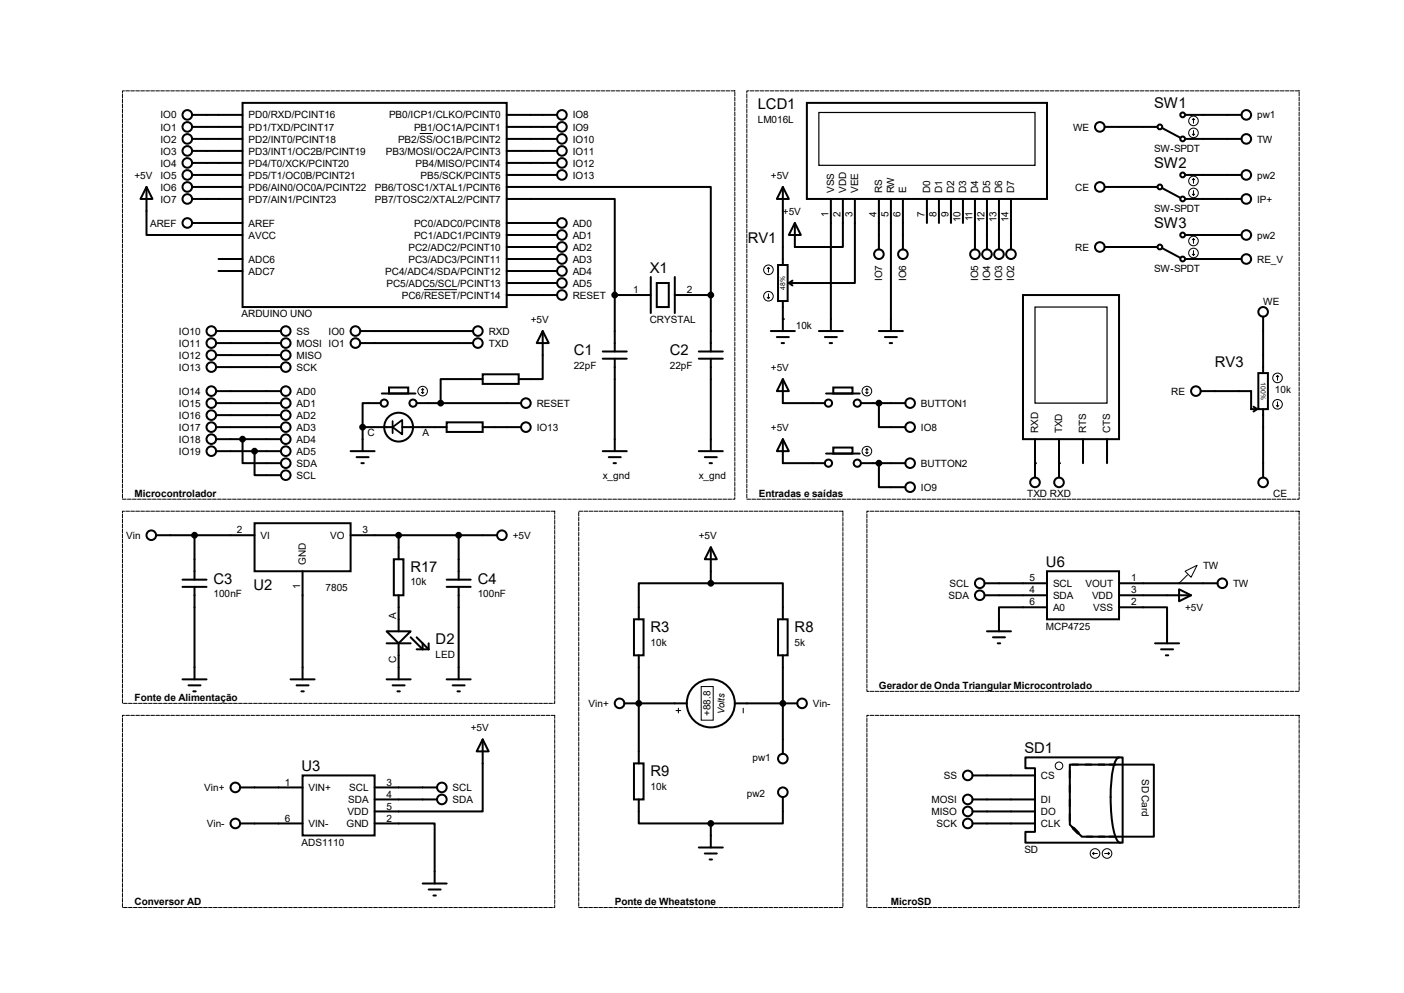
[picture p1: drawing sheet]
<svg xmlns="http://www.w3.org/2000/svg" width="297mm" height="210mm" viewBox="0 0 297 210" stroke-linecap="round" stroke-linejoin="round" font-family="sans-serif">
<g fill="none" stroke="#000" stroke-width=".42">
<path d="M31 39.5l1.3 2.6h-2.6zM31 39.5v10.2h20.3M40.6 39.5h10.7M40.6 37h10.7M40.6 34.5h10.7M40.6 31.9h10.7M40.6 29.4h10.7M40.6 26.8h10.7M40.6 24.3h10.7M51.3 21.8h55.9v43.1h-55.9zM107.2 39.5h43.2v22.9M107.2 37h10.7"/>
<path d="M107.2 34.5h10.7M107.2 31.9h10.7M107.2 29.4h10.7M107.2 26.8h10.7M107.2 24.3h10.7M165.6 39.5l1.3 2.6h-2.6zM165.6 39.5v16.5M170.7 21.8h50.8v20.3h-50.8zM233.7 39.5h11.2M233.7 26.8h11.2M245.9 27.1l3.8 2M245.9 39.8l3.8 2"/>
<path d="M250.7 37h11.9M250.7 29.4h11.9M250.7 24.3h11.9M40.6 42.1h10.7M40.6 47.2h10.7M46.2 54.8h5.1M46.2 57.3h5.1M107.2 42.1h22.8v20.3M107.2 47.2h10.7M107.2 49.7h10.7M107.2 52.2h10.7M107.2 54.8h10.7"/>
<path d="M107.2 57.3h10.7M107.2 59.9h10.7M137.7 58.6v7.6M138.9 59.9h2.6v5h-2.6zM142.7 58.6v7.6M164.6 56h2v7.7h-2zM166.9 59.9l.7 .5M167.6 59.4l-.7 .5M168.1 47.2l1.3 2.5h-2.5zM175.8 42.1v27.9M178.3 42.1v10.1h-10.2v-5M180.8 42.1v17.8h-13.9"/>
<path d="M185.9 42.1v10.6M188.5 42.1v27.9M191 42.1v10.6M196.1 42.1v5.1M198.6 42.1v5.1M201.2 42.1v5.1M203.7 42.1v5.1M206.2 42.1v10.6M208.8 42.1v10.6M211.3 42.1v10.6M213.9 42.1v10.6M233.7 52.2h11.2"/>
<path d="M245.9 52.5l3.8 2M250.7 42.1h11.9M250.7 49.7h11.9M250.7 54.8h11.9M45.7 70h13.7M45.7 72.6h13.7M45.7 75.1h13.7M45.7 77.6h13.7M76.2 70h23.9M76.2 72.6h23.9M102.1 79.2h7.6v2h-7.6zM107.2 62.4h10.7"/>
<path d="M114.8 70l1.3 2.6h-2.6zM114.8 70v10.2h-5.1M127.5 74.3h5.1M127.5 75.9h5.1M130 62.4h7.7M130 62.4v11.9M130 75.9v19.5M142.7 62.4h7.7M147.8 74.3h5.1M147.8 75.9h5.1M150.4 62.4v11.9M150.4 75.9v19.5"/>
<path d="M163.1 70h5M164.3 71.3h2.6M165.4 72.6h.5M165.6 63.7v6.3M173.2 70h5.1M174.5 71.3h2.5M175.5 72.6h.5M185.9 70h5.1M187.2 71.3h2.5M188.2 72.6h.5M216.4 62.4h20.3v30.5h-20.3zM266.2 78.9h2v7.6h-2z"/>
<path d="M267.2 67v11.9M45.7 90.3h13.7M45.7 82.7h13.7M45.7 85.3h13.7M45.7 87.8h13.7M45.7 92.9h13.7M45.7 95.4h13.7M51.3 92.9v5.1h8.1M53.8 95.4v5.1h5.6M74.2 95.4h5M75.4 96.7h2.6M76.5 98h.5"/>
<path d="M76.7 90.3h6.4M76.7 90.3v5.1M80.5 85.3h-3.8v5M80.8 83.2h7.1M82.3 82h4.1v1.2h-4.1zM85.1 90.3h9.4M88.1 85.3h22.1M94.5 89.3h7.6v2.1h-7.6zM102.1 80.2h-8.9v5.1M102.1 90.3h8.1M127.5 95.4h5.1M128.8 96.7h2.5"/>
<path d="M129.8 98h.5M147.8 95.4h5.1M149.1 96.7h2.5M150.1 98h.5M165.6 80.2l1.3 2.5h-2.6zM165.6 92.9l1.3 2.5h-2.6zM165.6 80.2v5.1h8.9M165.6 92.9v5.1h8.9M174.8 83.2h7.1M174.8 95.9h7.1M176.3 82h4v1.2h-4zM176.3 94.7h4v1.2h-4z"/>
<path d="M182.1 85.3h9.4M182.1 98h9.4M185.9 85.3v5h5.6M185.9 98v5h5.6M218.9 92.9v8.1M224 92.9v8.1M229.1 92.9v5.1M234.2 92.9v5.1M254 82.7h10.7v3.8h1.2M265.2 86l.7 .5M265.9 86.5l-.7 .5M267.2 86.5v14.5"/>
<path d="M33 113.2h20.8M41.1 113.2v9.4M53.8 110.7h20.4v10.1h-20.4zM74.2 113.2h31M83.3 118.3h2v7.6h-2zM84.3 113.2v5.1M97 113.2v9.4M150.4 115.7l1.2 2.6h-2.5zM150.4 115.7v7.7M38.6 122.6h5.1M38.6 124.1h5.1M41.1 124.1v19.6"/>
<path d="M64 120.8v22.9M81.8 133.5h5.1l-2.6 2.6zM81.8 136.1h5.1M84.3 125.9v7.6M84.3 136.1v7.6M86.9 134.8l2.5 2.5v-1.2M88.1 137.3h2.6M88.1 134.8l2.6 2.5M90.7 136.1v1.2M94.5 122.6h5.1M94.5 124.1h5.1M97 124.1v19.6"/>
<path d="M134.1 131h2v7.6h-2zM135.1 138.6v22.9M150.4 123.4h-15.3v7.6M150.4 123.4h15.2v7.6M164.6 131h2v7.6h-2zM165.6 138.6v20.8M208.3 123.4h13.2M208.3 125.9h13.2M208.8 133.5h5.1M210.1 134.8h2.5M211.1 136.1h.5M221.5 120.8h15.2v10.2h-15.2z"/>
<path d="M221.5 128.4h-10.2v5.1M236.7 128.4h10.2v7.7M236.7 123.4h20.9M236.7 125.9h15.3M244.3 136.1h5.1M245.6 137.3h2.6M246.6 138.6h.5M249.4 124.6l2.6 1.3-2.6 1.3zM38.6 143.7h5.1M39.9 144.9h2.5M40.9 146.2h.5M61.5 143.7h5"/>
<path d="M62.7 144.9h2.6M63.8 146.2h.5M81.8 143.7h5.1M83.1 144.9h2.5M84.1 146.2h.5M94.5 143.7h5.1M95.8 144.9h2.5M96.8 146.2h.5M102.1 156.4l1.3 2.5h-2.6zM102.1 156.4v15.2h-22.9M132.1 148.8h13.2M155.4 148.8h13.3"/>
<path d="M50.8 166.5h13.2M50.8 174.2h13.2M64 164h15.2v12.7h-15.2zM79.2 174.2h12.7v12.7M79.2 166.5h13.3M79.2 169.1h13.3M134.1 161.5h2v7.6h-2zM135.1 169.1v5.1h15.3M147.8 179.2h5.1M150.4 174.2v5M165.6 168.6v5.6h-15.2M205.7 169.1h13.2"/>
<path d="M205.7 174.2h13.2M205.7 171.6h13.2M205.7 164h13.2M216.9 160.2h20.6v18h-20.6v-2.3h2v-13.4h-2zM226.3 161.7h17.8v15.3h-15.2l-2.6-2.6zM226.3 163v1.5M226.3 166v1.6M226.3 169.1v1.5M226.3 172.1v1.6M226.8 174.9l1 1M226.8 161.7h1.3M229.6 161.7h1.3"/>
<path d="M229.9 177h1.2M232.4 161.7h1.3M232.4 177h1.3M234.7 161.7h1.3M234.7 177h1.3M236.7 160.2a1.85 1.85 0 0 0-1 1.6 33.6 33.6 0 0 0 .3 15.4l.6 .9 .4 .1M89.4 186.9h5.1M90.7 188.1h2.5M91.7 189.4h.5M149.1 180.5h2.5M150.1 181.8h.5"/>
<circle cx="39.6" cy="39.5" r="1.02"/>
<circle cx="39.6" cy="24.3" r="1.02"/>
<circle cx="39.6" cy="34.5" r="1.02"/>
<circle cx="39.6" cy="31.9" r="1.02"/>
<circle cx="39.6" cy="26.8" r="1.02"/>
<circle cx="39.6" cy="29.4" r="1.02"/>
<circle cx="39.6" cy="37" r="1.02"/>
<circle cx="118.9" cy="31.9" r="1.02"/>
<circle cx="118.9" cy="37" r="1.02"/>
<circle cx="118.9" cy="24.3" r="1.02"/>
<circle cx="118.9" cy="26.8" r="1.02"/>
<circle cx="118.9" cy="29.4" r="1.02"/>
<circle cx="118.9" cy="34.5" r="1.02"/>
<circle cx="232.7" cy="26.8" r="1.02"/>
<circle cx="232.7" cy="39.5" r="1.02"/>
<circle cx="245.4" cy="39.5" r=".51"/>
<circle cx="245.4" cy="26.8" r=".51"/>
<circle cx="250.2" cy="29.4" r=".51"/>
<circle cx="250.2" cy="37" r=".51"/>
<circle cx="250.2" cy="24.3" r=".51"/>
<circle cx="263.7" cy="29.4" r="1.02"/>
<circle cx="263.7" cy="24.3" r="1.02"/>
<circle cx="263.7" cy="37" r="1.02"/>
<circle cx="39.6" cy="42.1" r="1.02"/>
<circle cx="39.6" cy="47.2" r="1.02"/>
<circle cx="118.9" cy="59.9" r="1.02"/>
<circle cx="118.9" cy="54.8" r="1.02"/>
<circle cx="118.9" cy="52.2" r="1.02"/>
<circle cx="118.9" cy="47.2" r="1.02"/>
<circle cx="118.9" cy="49.7" r="1.02"/>
<circle cx="118.9" cy="57.3" r="1.02"/>
<circle cx="185.9" cy="53.8" r="1.02"/>
<circle cx="191" cy="53.8" r="1.02"/>
<circle cx="206.2" cy="53.8" r="1.02"/>
<circle cx="208.8" cy="53.8" r="1.02"/>
<circle cx="211.3" cy="53.8" r="1.02"/>
<circle cx="213.9" cy="53.8" r="1.02"/>
<circle cx="232.7" cy="52.2" r="1.02"/>
<circle cx="245.4" cy="52.2" r=".51"/>
<circle cx="250.2" cy="42.1" r=".51"/>
<circle cx="250.2" cy="54.8" r=".51"/>
<circle cx="250.2" cy="49.7" r=".51"/>
<circle cx="263.7" cy="54.8" r="1.02"/>
<circle cx="263.7" cy="42.1" r="1.02"/>
<circle cx="263.7" cy="49.7" r="1.02"/>
<circle cx="44.7" cy="70" r="1.02"/>
<circle cx="44.7" cy="75.1" r="1.02"/>
<circle cx="44.7" cy="72.6" r="1.02"/>
<circle cx="44.7" cy="77.6" r="1.02"/>
<circle cx="60.5" cy="75.1" r="1.02"/>
<circle cx="60.5" cy="70" r="1.02"/>
<circle cx="60.5" cy="77.6" r="1.02"/>
<circle cx="60.5" cy="72.6" r="1.02"/>
<circle cx="75.2" cy="72.6" r="1.02"/>
<circle cx="75.2" cy="70" r="1.02"/>
<circle cx="101.1" cy="72.6" r="1.02"/>
<circle cx="101.1" cy="70" r="1.02"/>
<circle cx="118.9" cy="62.4" r="1.02"/>
<circle cx="267.2" cy="66" r="1.02"/>
<circle cx="44.7" cy="95.4" r="1.02"/>
<circle cx="44.7" cy="82.7" r="1.02"/>
<circle cx="44.7" cy="92.9" r="1.02"/>
<circle cx="44.7" cy="87.8" r="1.02"/>
<circle cx="44.7" cy="85.3" r="1.02"/>
<circle cx="44.7" cy="90.3" r="1.02"/>
<circle cx="60.5" cy="92.9" r="1.02"/>
<circle cx="60.5" cy="95.4" r="1.02"/>
<circle cx="60.5" cy="82.7" r="1.02"/>
<circle cx="60.5" cy="87.8" r="1.02"/>
<circle cx="60.5" cy="90.3" r="1.02"/>
<circle cx="60.5" cy="98" r="1.02"/>
<circle cx="60.5" cy="85.3" r="1.02"/>
<circle cx="81.3" cy="85.3" r=".76"/>
<circle cx="84.3" cy="90.3" r="3"/>
<circle cx="87.4" cy="85.3" r=".76"/>
<circle cx="111.3" cy="90.3" r="1.02"/>
<circle cx="111.3" cy="85.3" r="1.02"/>
<circle cx="175.3" cy="98" r=".76"/>
<circle cx="175.3" cy="85.3" r=".76"/>
<circle cx="181.4" cy="85.3" r=".76"/>
<circle cx="181.4" cy="98" r=".76"/>
<circle cx="192.5" cy="85.3" r="1.02"/>
<circle cx="192.5" cy="98" r="1.02"/>
<circle cx="192.5" cy="90.3" r="1.02"/>
<circle cx="253" cy="82.7" r="1.02"/>
<circle cx="32" cy="113.2" r="1.02"/>
<circle cx="60.5" cy="100.5" r="1.02"/>
<circle cx="106.2" cy="113.2" r="1.02"/>
<circle cx="192.5" cy="103" r="1.02"/>
<circle cx="218.9" cy="102" r="1.02"/>
<circle cx="224" cy="102" r="1.02"/>
<circle cx="267.2" cy="102" r="1.02"/>
<circle cx="207.3" cy="123.4" r="1.02"/>
<circle cx="207.3" cy="125.9" r="1.02"/>
<circle cx="258.6" cy="123.4" r="1.02"/>
<circle cx="131.1" cy="148.8" r="1.02"/>
<circle cx="150.4" cy="148.8" r="5.1"/>
<circle cx="169.7" cy="148.8" r="1.02"/>
<circle cx="49.8" cy="174.2" r="1.02"/>
<circle cx="49.8" cy="166.5" r="1.02"/>
<circle cx="93.5" cy="169.1" r="1.02"/>
<circle cx="93.5" cy="166.5" r="1.02"/>
<circle cx="165.6" cy="160.4" r="1.02"/>
<circle cx="165.6" cy="167.6" r="1.02"/>
<circle cx="204.7" cy="171.6" r="1.02"/>
<circle cx="204.7" cy="164" r="1.02"/>
<circle cx="204.7" cy="174.2" r="1.02"/>
<circle cx="204.7" cy="169.1" r="1.02"/>
</g>
<g fill="#000">
<circle cx="165.6" cy="67.5" r=".21"/>
<circle cx="218.9" cy="98" r=".21"/>
<circle cx="224" cy="98" r=".21"/>
<circle cx="135.1" cy="148.8" r=".21"/>
<circle cx="165.6" cy="148.8" r=".21"/>
</g>
<g fill="none" stroke="#000" stroke-width=".21">
<path d="M88.8 28.2h2.8M252.2 28.4l.3 .2M252.5 25.1v1M252.5 27.6v1M252.5 37.8v1M252.5 25.1l-.3 .2M252.5 25.1l.2 .2M252.5 37.8l-.3 .2M252.5 37.8l.2 .2M252.7 28.4l-.2 .2M162.6 56.6l-.3 .2M162.6 56.6l.2 .2"/>
<path d="M162.6 56.6v1M252.2 41.1l.3 .2M252.2 53.8l.3 .2M252.5 40.3v1M252.5 50.5v1M252.5 53v1M252.5 50.5l-.3 .2M252.5 50.5l.2 .2M252.7 41.1l-.2 .2M252.7 53.8l-.2 .2M89.7 61.3h7M162.3 62.9l.3 .3"/>
<path d="M162.6 62.1v1.1M162.8 62.9l-.2 .3M270.3 79.4v1M270.3 79.4l.2 .3M270.3 79.4l-.3 .3M89.2 83l.2 .2M89.4 82.2v1M89.4 82.2l-.2 .3M89.4 82.2l.3 .3M89.7 83l-.3 .2M183.1 83l.3 .2M183.1 95.7l.3 .2"/>
<path d="M183.4 82.2v1M183.4 94.9v1M183.4 82.2l-.3 .3M183.4 82.2l.2 .3M183.4 94.9l-.3 .3M183.4 94.9l.2 .3M183.6 83l-.2 .2M183.6 95.7l-.2 .2M270 85.8l.3 .2M270.3 85v1M270.5 85.8l-.2 .2M250.7 120.8l2.5-1.3-1.2 2.6z"/>
<path d="M251.2 121.6l-1.8 1.8M143 150.3h1M143.5 149.8v1M148.3 145.2h2.6v7.1h-2.6zM157.2 149.8v1M231.1 180.5h1.1M231.1 180.5l.3 .3M231.4 180.3l-.3 .2M233.7 180.5h1M234.4 180.3l.3 .2M234.7 180.5l-.3 .3"/>
<circle cx="252.5" cy="28.1" r="1.02"/>
<circle cx="252.5" cy="38.3" r="1.02"/>
<circle cx="252.5" cy="25.6" r="1.02"/>
<circle cx="162.6" cy="57.1" r="1.02"/>
<circle cx="252.5" cy="53.5" r="1.02"/>
<circle cx="252.5" cy="51" r="1.02"/>
<circle cx="252.5" cy="40.8" r="1.02"/>
<circle cx="162.6" cy="62.7" r="1.02"/>
<circle cx="270.3" cy="79.9" r="1.02"/>
<circle cx="89.4" cy="82.7" r="1.02"/>
<circle cx="183.4" cy="95.4" r="1.02"/>
<circle cx="183.4" cy="82.7" r="1.02"/>
<circle cx="270.3" cy="85.5" r="1.02"/>
<circle cx="224" cy="162" r=".8"/>
<circle cx="231.6" cy="180.5" r="1.02"/>
<circle cx="234.2" cy="180.5" r="1.02"/>
</g>
<path d="M83.1 90.3l2-1.5v3.1zM83.1 89.1v2.5" fill="none" stroke="#000" stroke-width=".38"/>
<g fill="#000" stroke="#000" stroke-width=".42">
<circle cx="130" cy="62.4" r=".51"/>
<circle cx="150.4" cy="62.4" r=".51"/>
<circle cx="51.3" cy="92.9" r=".51"/>
<circle cx="53.8" cy="95.4" r=".51"/>
<circle cx="76.7" cy="90.3" r=".51"/>
<circle cx="93.2" cy="85.3" r=".51"/>
<circle cx="185.9" cy="98" r=".51"/>
<circle cx="185.9" cy="85.3" r=".51"/>
<circle cx="41.1" cy="113.2" r=".51"/>
<circle cx="84.3" cy="113.2" r=".51"/>
<circle cx="97" cy="113.2" r=".51"/>
<circle cx="150.4" cy="123.4" r=".51"/>
<circle cx="135.1" cy="148.8" r=".51"/>
<circle cx="165.6" cy="148.8" r=".51"/>
<circle cx="150.4" cy="174.2" r=".51"/>
</g>
<path d="M173.2 23.8h45.7v11.2h-45.7zM218.9 64.9h15.3v20.4h-15.3z" fill="none" stroke="#000" stroke-width=".25"/>
<path d="M25.9 19.2h129.5v86.4h-129.5zM158 19.2h116.8v86.4h-116.8zM25.9 108.1h91.4v40.7h-91.4zM122.4 108.1h55.9v83.8h-55.9zM183.4 108.1h91.4v38.1h-91.4zM25.9 151.3h91.4v40.6h-91.4zM183.4 151.3h91.4v40.6h-91.4z" fill="none" stroke="#000" stroke-width=".21" stroke-dasharray=".8 .3"/>
<path d="M227.1 175.2l1 1" fill="none" stroke="#000" stroke-width=".68"/>
<g font-size="3.1">
<text x="160.3" y="23.1">LCD1</text>
<text x="244.1" y="22.9">SW1</text>
<text x="244.1" y="35.6">SW2</text>
<text x="158.2" y="51.4">RV1</text>
<text x="244.1" y="48.3">SW3</text>
<text x="137.5" y="57.7">X1</text>
<text x="121.4" y="75.2">C1</text>
<text x="141.7" y="75.2">C2</text>
<text x="257" y="77.7">RV3</text>
<text x="221.3" y="119.9">U6</text>
<text x="45.2" y="123.4">C3</text>
<text x="53.6" y="124.7">U2</text>
<text x="86.8" y="120.9">R17</text>
<text x="101" y="123.4">C4</text>
<text x="92.2" y="136.1">D2</text>
<text x="137.6" y="133.6">R3</text>
<text x="168.1" y="133.6">R8</text>
<text x="216.7" y="159.3">SD1</text>
<text x="63.8" y="163.1">U3</text>
<text x="137.6" y="164.1">R9</text>
</g>
<g font-size="2.1">
<text x="34" y="27.6">IO1</text>
<text x="34" y="25.1">IO0</text>
<text x="52.6" y="27.6">PD1/TXD/PCINT17</text>
<text x="52.6" y="25.1">PD0/RXD/PCINT16</text>
<text x="82.3" y="25.1">PB0/ICP1/CLKO/PCINT0</text>
<text x="87.6" y="27.6">PB1/OC1A/PCINT1</text>
<text x="121.2" y="25.1">IO8</text>
<text x="121.2" y="27.6">IO9</text>
<text x="160.3" y="26">LM016L</text>
<text x="227" y="27.6">WE</text>
<text x="265.9" y="25.1">pw1</text>
<text x="34" y="35.2">IO4</text>
<text x="34" y="32.7">IO3</text>
<text x="34" y="30.1">IO2</text>
<text x="52.6" y="35.2">PD4/T0/XCK/PCINT20</text>
<text x="52.6" y="32.7">PD3/INT1/OC2B/PCINT19</text>
<text x="52.6" y="30.1">PD2/INT0/PCINT18</text>
<text x="81.6" y="32.7">PB3/MOSI/OC2A/PCINT3</text>
<text x="84.2" y="30.1">PB2/SS/OC1B/PCINT2</text>
<text x="87.9" y="35.2">PB4/MISO/PCINT4</text>
<text x="121.2" y="30.1">IO10</text>
<text x="121.2" y="32.7">IO11</text>
<text x="121.2" y="35.2">IO12</text>
<text x="244.1" y="32">SW-SPDT</text>
<text x="265.9" y="30.1">TW</text>
<text x="28.4" y="37.8">+5V</text>
<text x="34" y="40.3">IO6</text>
<text x="34" y="37.8">IO5</text>
<text x="52.6" y="40.3">PD6/AIN0/OC0A/PCINT22</text>
<text x="52.6" y="37.8">PD5/T1/OC0B/PCINT21</text>
<text x="79.3" y="40.3">PB6/TOSC1/XTAL1/PCINT6</text>
<text x="89" y="37.8">PB5/SCK/PCINT5</text>
<text x="121.2" y="37.8">IO13</text>
<text x="163.1" y="37.8">+5V</text>
<text x="176.4" y="40.8" transform="rotate(-90 176.4 40.8)">VSS</text>
<text x="179" y="40.8" transform="rotate(-90 179 40.8)">VDD</text>
<text x="181.5" y="40.8" transform="rotate(-90 181.5 40.8)">VEE</text>
<text x="186.6" y="40.8" transform="rotate(-90 186.6 40.8)">RS</text>
<text x="189.1" y="40.8" transform="rotate(-90 189.1 40.8)">RW</text>
<text x="191.7" y="40.8" transform="rotate(-90 191.7 40.8)">E</text>
<text x="196.8" y="40.8" transform="rotate(-90 196.8 40.8)">D0</text>
<text x="199.3" y="40.8" transform="rotate(-90 199.3 40.8)">D1</text>
<text x="201.8" y="40.8" transform="rotate(-90 201.8 40.8)">D2</text>
<text x="204.4" y="40.8" transform="rotate(-90 204.4 40.8)">D3</text>
<text x="206.9" y="40.8" transform="rotate(-90 206.9 40.8)">D4</text>
<text x="209.5" y="40.8" transform="rotate(-90 209.5 40.8)">D5</text>
<text x="212" y="40.8" transform="rotate(-90 212 40.8)">D6</text>
<text x="214.5" y="40.8" transform="rotate(-90 214.5 40.8)">D7</text>
<text x="227.5" y="40.3">CE</text>
<text x="265.9" y="37.8">pw2</text>
<text x="31.7" y="47.9">AREF</text>
<text x="34" y="42.8">IO7</text>
<text x="52.6" y="47.9">AREF</text>
<text x="52.6" y="42.8">PD7/AIN1/PCINT23</text>
<text x="79.3" y="42.8">PB7/TOSC2/XTAL2/PCINT7</text>
<text x="87.6" y="47.9">PC0/ADC0/PCINT8</text>
<text x="121.2" y="47.9">AD0</text>
<text x="165.6" y="45.4">+5V</text>
<text x="175.3" y="45.8" transform="rotate(-90 175.3 45.8)">1</text>
<text x="177.8" y="45.8" transform="rotate(-90 177.8 45.8)">2</text>
<text x="180.3" y="45.8" transform="rotate(-90 180.3 45.8)">3</text>
<text x="185.4" y="45.8" transform="rotate(-90 185.4 45.8)">4</text>
<text x="188" y="45.8" transform="rotate(-90 188 45.8)">5</text>
<text x="190.5" y="45.8" transform="rotate(-90 190.5 45.8)">6</text>
<text x="195.6" y="45.8" transform="rotate(-90 195.6 45.8)">7</text>
<text x="198.1" y="45.8" transform="rotate(-90 198.1 45.8)">8</text>
<text x="200.7" y="45.8" transform="rotate(-90 200.7 45.8)">9</text>
<text x="203.2" y="46.9" transform="rotate(-90 203.2 46.9)">10</text>
<text x="205.7" y="46.8" transform="rotate(-90 205.7 46.8)">11</text>
<text x="208.3" y="46.9" transform="rotate(-90 208.3 46.9)">12</text>
<text x="210.8" y="46.9" transform="rotate(-90 210.8 46.9)">13</text>
<text x="213.4" y="46.9" transform="rotate(-90 213.4 46.9)">14</text>
<text x="244.1" y="44.7">SW-SPDT</text>
<text x="265.9" y="42.8">IP+</text>
<text x="52.6" y="50.5">AVCC</text>
<text x="86.4" y="53">PC2/ADC2/PCINT10</text>
<text x="87.6" y="50.5">PC1/ADC1/PCINT9</text>
<text x="121.2" y="50.5">AD1</text>
<text x="121.2" y="53">AD2</text>
<text x="227.5" y="53">RE</text>
<text x="265.9" y="50.5">pw2</text>
<text x="52.6" y="55.5">ADC6</text>
<text x="52.6" y="58.1">ADC7</text>
<text x="81.5" y="58.1">PC4/ADC4/SDA/PCINT12</text>
<text x="86.4" y="55.5">PC3/ADC3/PCINT11</text>
<text x="121.2" y="55.5">AD3</text>
<text x="121.2" y="58.1">AD4</text>
<text x="186.6" y="59.4" transform="rotate(-90 186.6 59.4)">IO7</text>
<text x="191.7" y="59.4" transform="rotate(-90 191.7 59.4)">IO6</text>
<text x="206.9" y="59.4" transform="rotate(-90 206.9 59.4)">IO5</text>
<text x="209.5" y="59.4" transform="rotate(-90 209.5 59.4)">IO4</text>
<text x="212" y="59.4" transform="rotate(-90 212 59.4)">IO3</text>
<text x="214.5" y="59.4" transform="rotate(-90 214.5 59.4)">IO2</text>
<text x="244.1" y="57.4">SW-SPDT</text>
<text x="265.9" y="55.5">RE_V</text>
<text x="81.7" y="60.6">PC5/ADC5/SCL/PCINT13</text>
<text x="85" y="63.2">PC6/RESET/PCINT14</text>
<text x="121.2" y="60.6">AD5</text>
<text x="121.2" y="63.2">RESET</text>
<text x="133.9" y="62">1</text>
<text x="145.3" y="62">2</text>
<text x="267.2" y="64.4">WE</text>
<text x="37.8" y="70.8">IO10</text>
<text x="51.1" y="67.1">ARDUINO UNO</text>
<text x="62.7" y="70.8">SS</text>
<text x="69.5" y="70.8">IO0</text>
<text x="103.4" y="70.8">RXD</text>
<text x="112.3" y="68.2">+5V</text>
<text x="137.5" y="68.4">CRYSTAL</text>
<text x="168.4" y="69.6">10k</text>
<text x="37.8" y="73.3">IO11</text>
<text x="37.8" y="75.9">IO12</text>
<text x="62.7" y="73.3">MOSI IO1</text>
<text x="62.7" y="75.9">MISO</text>
<text x="103.4" y="73.3">TXD</text>
<text x="37.8" y="78.4">IO13</text>
<text x="37.8" y="83.5">IO14</text>
<text x="62.7" y="78.4">SCK</text>
<text x="62.7" y="83.5">AD0</text>
<text x="121.4" y="78.1">22pF</text>
<text x="141.7" y="78.1">22pF</text>
<text x="163.1" y="78.4">+5V</text>
<text x="247.8" y="83.5">RE</text>
<text x="269.7" y="83.2">10k</text>
<text x="37.8" y="86">IO15</text>
<text x="37.8" y="88.6">IO16</text>
<text x="62.7" y="86">AD1</text>
<text x="62.7" y="88.6">AD2</text>
<text x="113.5" y="86">RESET</text>
<text x="194.8" y="86">BUTTON1</text>
<text x="37.8" y="91.1">IO17</text>
<text x="37.8" y="93.6">IO18</text>
<text x="62.7" y="91.1">AD3</text>
<text x="62.7" y="93.6">AD4</text>
<text x="77.7" y="92.3">C</text>
<text x="89.4" y="92.3">A</text>
<text x="113.5" y="91.1">IO13</text>
<text x="163.1" y="91.1">+5V</text>
<text x="194.8" y="91.1">IO8</text>
<text x="219.6" y="91.6" transform="rotate(-90 219.6 91.6)">RXD</text>
<text x="224.7" y="91.6" transform="rotate(-90 224.7 91.6)">TXD</text>
<text x="229.8" y="91.6" transform="rotate(-90 229.8 91.6)">RTS</text>
<text x="234.9" y="91.6" transform="rotate(-90 234.9 91.6)">CTS</text>
<text x="37.8" y="96.2">IO19</text>
<text x="62.7" y="96.2">AD5</text>
<text x="62.7" y="98.7">SDA</text>
<text x="62.7" y="101.3">SCL</text>
<text x="127.5" y="101.3">x_gnd</text>
<text x="147.8" y="101.3">x_gnd</text>
<text x="194.8" y="98.7">BUTTON2</text>
<text x="28.4" y="105">Microcontrolador</text>
<text x="160.5" y="105">Entradas e saídas</text>
<text x="194.8" y="103.8">IO9</text>
<text x="217.3" y="105.1">TXD RXD</text>
<text x="269.4" y="105.1">CE</text>
<text x="26.7" y="114">Vin</text>
<text x="50.1" y="112.8">2</text>
<text x="55.1" y="114">VI</text>
<text x="69.8" y="114">VO</text>
<text x="76.7" y="112.8">3</text>
<text x="108.5" y="114">+5V</text>
<text x="147.8" y="114">+5V</text>
<text x="64.7" y="119.5" transform="rotate(-90 64.7 119.5)">GND</text>
<text x="63.5" y="124.5" transform="rotate(-90 63.5 124.5)">1</text>
<text x="68.9" y="125.1">7805</text>
<text x="86.8" y="123.8">10k</text>
<text x="200.9" y="124.1">SCL</text>
<text x="217.8" y="123">5</text>
<text x="217.8" y="125.5">4</text>
<text x="222.8" y="124.1">SCL</text>
<text x="229.6" y="124.1">VOUT</text>
<text x="239.3" y="123">1</text>
<text x="239.3" y="125.5">3</text>
<text x="254.5" y="120.3">TW</text>
<text x="260.9" y="124.1">TW</text>
<text x="45.2" y="126.4">100nF</text>
<text x="83.8" y="131" transform="rotate(-90 83.8 131)">A</text>
<text x="101" y="126.4">100nF</text>
<text x="200.7" y="126.7">SDA</text>
<text x="217.8" y="128.1">6</text>
<text x="222.8" y="126.7">SDA</text>
<text x="222.8" y="129.2">A0</text>
<text x="231" y="126.7">VDD</text>
<text x="231.3" y="129.2">VSS</text>
<text x="239.3" y="128.1">2</text>
<text x="250.7" y="129.2">+5V</text>
<text x="137.6" y="136.5">10k</text>
<text x="168.1" y="136.5">5k</text>
<text x="221.3" y="133.1">MCP4725</text>
<text x="83.8" y="140.1" transform="rotate(-90 83.8 140.1)">C</text>
<text x="92.2" y="139.1">LED</text>
<text x="28.4" y="148.2">Fonte de Alimentação</text>
<text x="124.5" y="149.5">Vin+</text>
<text x="172" y="149.5">Vin-</text>
<text x="185.9" y="145.7">Gerador de Onda Triangular Microcontrolado</text>
<text x="99.6" y="154.6">+5V</text>
<text x="150.3" y="151.4" transform="rotate(-90 150.3 151.4)">+88.8</text>
<text x="159.2" y="161">pw1</text>
<text x="43.2" y="167.3">Vin+</text>
<text x="60.3" y="166.2">1</text>
<text x="65.3" y="167.3">VIN+</text>
<text x="73.9" y="167.3">SCL</text>
<text x="81.8" y="166.2">3</text>
<text x="95.8" y="167.3">SCL</text>
<text x="137.6" y="167">10k</text>
<text x="199.6" y="164.8">SS</text>
<text x="220.2" y="164.8">CS</text>
<text x="241.6" y="164.8" transform="rotate(90 241.6 164.8)">SD Card</text>
<text x="60.3" y="173.8">6</text>
<text x="73.5" y="172.4">VDD</text>
<text x="73.7" y="169.8">SDA</text>
<text x="81.8" y="168.7">4</text>
<text x="81.8" y="171.2">5</text>
<text x="81.8" y="173.8">2</text>
<text x="95.8" y="169.8">SDA</text>
<text x="158" y="168.6">pw2</text>
<text x="197.1" y="172.4">MISO</text>
<text x="197.1" y="169.8">MOSI</text>
<text x="220.2" y="169.8">DI</text>
<text x="220.2" y="172.4">DO</text>
<text x="43.8" y="174.9">Vin-</text>
<text x="63.8" y="178.9">ADS1110</text>
<text x="65.3" y="174.9">VIN-</text>
<text x="73.3" y="174.9">GND</text>
<text x="198.1" y="174.9">SCK</text>
<text x="220.2" y="174.9">CLK</text>
<text x="216.7" y="180.4">SD</text>
<text x="28.4" y="191.4">Conversor AD</text>
<text x="130" y="191.4">Ponte de Wheatstone</text>
<text x="188.5" y="191.4">MicroSD</text>
</g>
<text font-size="2" x="153.3" y="150.9" transform="rotate(-90 153.3 150.9)">Volts</text>
<g font-size="1.4">
<text x="166.1" y="61.3" transform="rotate(-90 166.1 61.3)">48%</text>
<text x="266.7" y="80.9" transform="rotate(90 266.7 80.9)">100%</text>
</g>
</svg>
